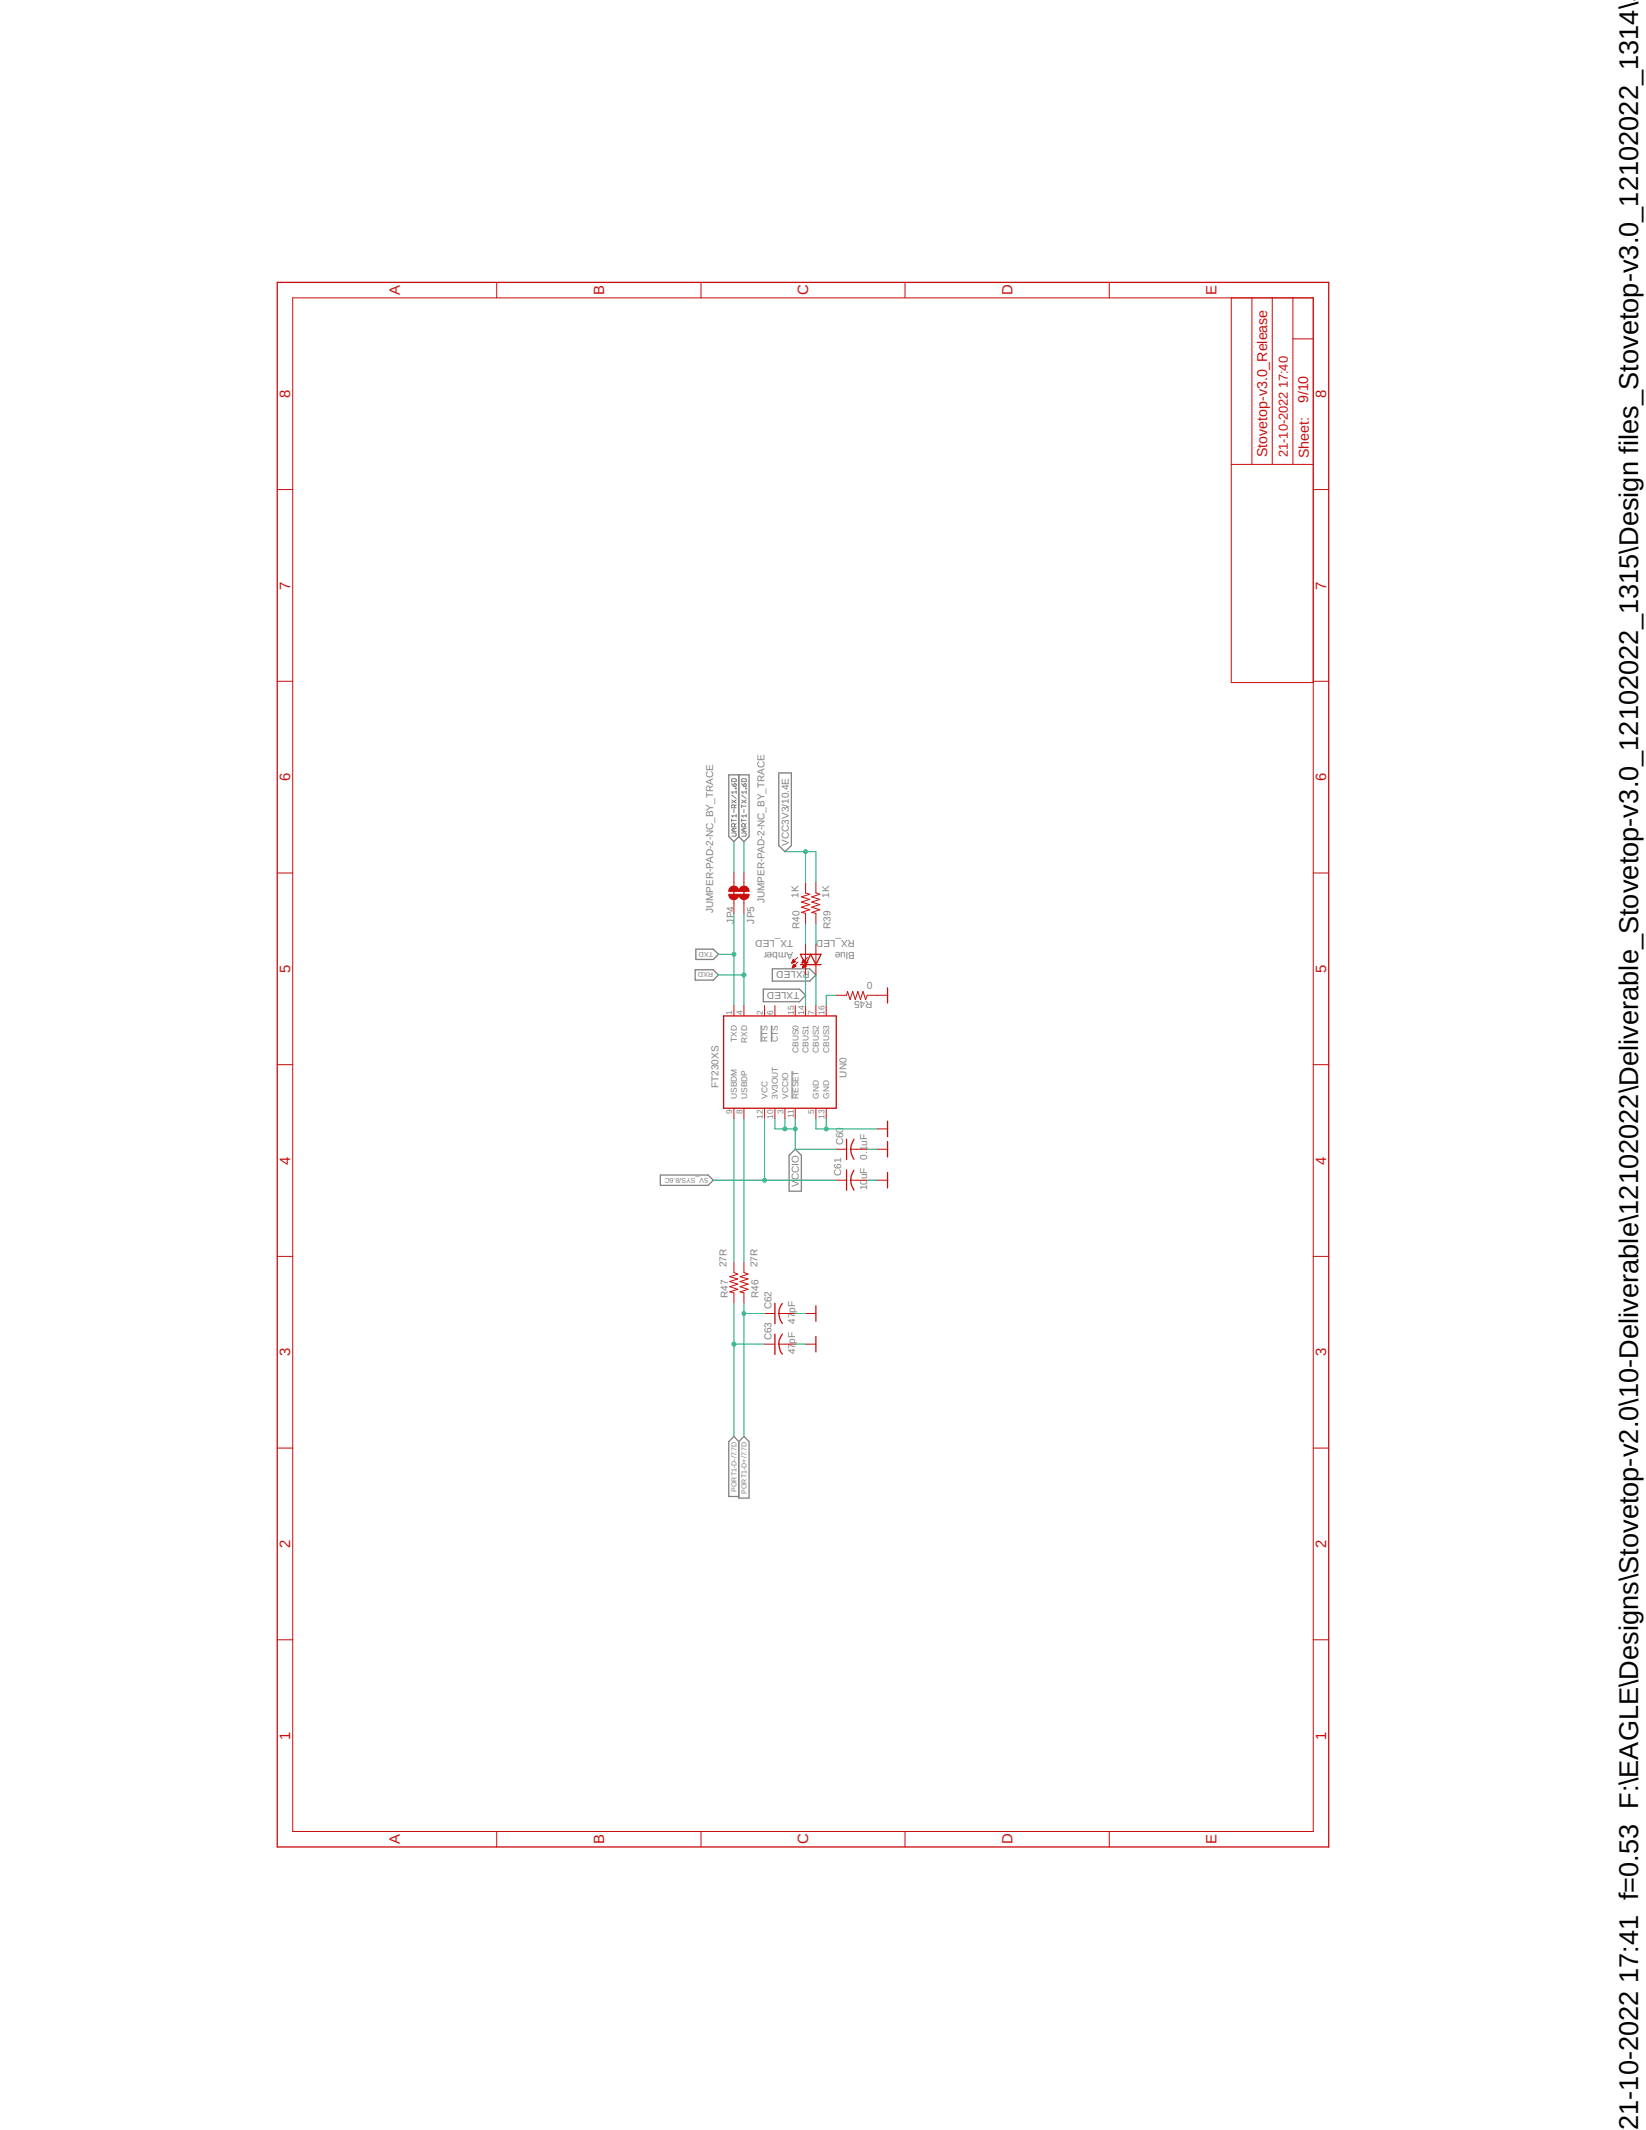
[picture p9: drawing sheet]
<svg xmlns="http://www.w3.org/2000/svg" width="216mm" height="279mm" viewBox="0 0 216 279" stroke-linecap="round" stroke-linejoin="round" font-family="sans-serif">
<path d="M36.2 36.8l138.4 205.8M174.6 36.8l-138.4 205.8" fill="none" stroke="#fff" stroke-width=".13"/>
<g fill="none" stroke="#808080" stroke-width=".13">
<path d="M96 109.3h.4l.2 .1v.2l-.2 .1h-.4M96 102.2h.1h.3h.2v.3h-.6zM96 107.4v.4M96 107.6h.6M96 104.9l.6 .4M96 104.3l.6 .4M96 102.8l.3 .4M96.3 102.9l.1-.1 .2 .1v.2l-.3 .1zM96.3 106.2v.4M96.3 108.7v.4M96.4 108.5l-.1-.5h-.2l-.1 .5h.6M96.4 106v-.3l-.3-.1-.1 .4h.6"/>
<path d="M96.4 103.4h.2v.1h-.2zM96.6 103.7v.4M96.6 106.8v.4M96.6 108.7h-.5l-.1 .1 .1 .3h.5M96.6 108l-.2 .2M96.6 107h-.6l.1 .2M96.6 105.6l-.2 .1M96.6 104.9l-.6 .4M96.6 103.9h-.6l.1 .2M97.3 109.3h.5l.1 .1-.1 .3h-.5M97.3 107.6h.6M97.3 102.2h.5l.1 .3h-.6z"/>
<path d="M97.3 105.6v.4M97.3 107.4v.4M97.3 105.7h.6M97.3 104.9l.6 .4M97.3 104.3l.6 .4M97.3 102.8l.3 .4M97.6 102.9l.2-.1 .1 .3-.3 .1zM97.6 106.2v.4M97.6 108.7v.4M97.7 108.5v-.3l-.1-.2h-.2l-.1 .2v.3h.6M97.8 103.4l.1 .1zM97.9 108.7h-.4l-.2 .1 .2 .3h.4"/>
<path d="M97.9 107h-.6l.2 .2M97.9 103.9h-.6l.2 .2M97.9 103.7v.4M97.9 106.8v.4M97.9 108l-.2 .2M97.9 104.9l-.6 .4M99.8 134.5v2.2M101.2 134.5v2.2M103.9 140.5v3.6"/>
</g>
<path d="M95.6 101.6h2.7v8.1l-.7 .7-.7-.7-.6 .7-.7-.7zM96.9 101.6v8.1M102.2 101.4h1.6v9.5l-.8 .8-.8-.8zM91.2 127.2h2.4l.6 .7-.6 .7h-2.4zM91.3 124.5h2.3l.6 .7-.6 .7h-2.3zM100.1 129.8h4.8l.8 .8-.8 .8h-4.8zM101.3 127.1h4.9l.8 .8-.8 .8h-4.9zM86.6 154.1h6.3l.7 .7-.7 .7h-6.3zM104.3 150.7l.8 .9v4.7h-1.6v-4.7zM96.9 189.1l-.6-.7-.7 .7v7.2h1.3M97.6 188.4l.7 .7v7.4h-1.4v-7.4z" fill="none" stroke="#808080" stroke-width=".17"/>
<g fill="none" stroke="#c90d0c" stroke-width=".13">
<path d="M105.7 115.8v1.3l.5 .2-1.1 .3 1.1 .4-1.1 .3 1.1 .4-1.1 .3 1.1 .3-1.1 .4 .6 .1v1.4M107 115.8v1.3l.5 .2-1 .3 1 .4-1 .3 1 .4-1 .3 1 .3-1 .4 .5 .1v1.4M103.9 126.2v.1M103.9 126.9v.1M104 126.1v.2M104 126.8v.1M104 125.9v.4M104 126.7v.2M104.1 125.9l-.3 .4M104.1 125.9l.2 .3M104.1 125.9v.3M104.1 126.6v.3"/>
<path d="M104.1 126.5v.4M104.1 126.5l.3 .2-.5 .3zM104.1 126.5v.3M104.2 126v.2M104.2 126.5v.3M104.2 126.6v.2M104.3 126.1v.1M104.3 126.6v.2M104.3 126.2l-.5 .1M104.3 126.7v.1M104.4 126.7h.1M104.6 125.6l-.8 .7"/>
<path d="M104.6 126.2l-.7 .8M105.2 126.2v.1M105.3 126.1v.2M105.3 126.8v.1M105.3 126v.3M105.3 126.7v.2M105.4 125.9v.3M105.4 126.7v.2M105.4 125.9l.3 .3-.5 .1zM105.4 126.6v.3M105.5 125.9v.3M105.5 126.5v.4"/>
<path d="M105.5 126.5l-.3 .5M105.5 126.5l.2 .2-.5 .3M105.5 126v.2M105.5 126.5v.3M105.6 126.1v.1M105.6 126.6v.2M105.7 123.9v4M105.7 126.7h.1M105.9 125.6l-.7 .7M106 126.2l-.8 .8M107 123.9v4"/>
</g>
<path d="M105 125.2h2.7l-.7 1.3-.7-1.3-.6 1.3zM105 126.5h2.7" fill="none" stroke="#c90d0c" stroke-width=".17"/>
<path d="M95.7 116.5l.2-.2 .4-.1v.7h-.7z" fill-rule="evenodd" fill="#c90d0c"/>
<path d="M95.7 116.5l.2-.2 .4-.1v.7h-.7z" fill="none" stroke="#c90d0c" stroke-width=".13"/>
<path d="M96.3 116.2a.57 .57 0 0 1 .6 .7h-.6z" fill-rule="evenodd" fill="#c90d0c"/>
<path d="M96.3 116.2a.57 .57 0 0 1 .6 .7h-.6z" fill="none" stroke="#c90d0c" stroke-width=".13"/>
<path d="M95.6 117.3h1.3a.66 .66 0 0 1-.7 .7 .66 .66 0 0 1-.6-.7z" fill-rule="evenodd" fill="#c90d0c"/>
<path d="M95.6 117.3h1.3a.66 .66 0 0 1-.7 .7 .66 .66 0 0 1-.6-.7zM96.3 114.4v1.8M96.3 118v1.8" fill="none" stroke="#c90d0c" stroke-width=".13"/>
<path d="M96.3 116.6v.9" fill="none" stroke="#c90d0c" stroke-width=".17"/>
<path d="M97.2 116.3l.4-.1v.7h-.7z" fill-rule="evenodd" fill="#c90d0c"/>
<path d="M97.2 116.3l.4-.1v.7h-.7z" fill="none" stroke="#c90d0c" stroke-width=".13"/>
<path d="M97.6 116.2a.62 .62 0 0 1 .7 .7h-.7z" fill-rule="evenodd" fill="#c90d0c"/>
<path d="M97.6 116.2a.62 .62 0 0 1 .7 .7h-.7z" fill="none" stroke="#c90d0c" stroke-width=".13"/>
<path d="M96.9 117.3h1.4a.68 .68 0 0 1-.7 .7 .68 .68 0 0 1-.7-.7z" fill-rule="evenodd" fill="#c90d0c"/>
<g fill="none" stroke="#c90d0c" stroke-width=".13">
<path d="M38.4 39.1h133.9v201.1h-133.9zM65.2 37v2.1M91.9 37v2.1M118.7 37v2.1M145.5 37v2.1M161.5 39.1v50.4h10.8M164.2 39.1v21.8M166.9 39.1v21.8M169.6 39.1v21.8M169.6 44.5h2.7M36.4 64.2h2M161.5 60.9h10.8"/>
<path d="M172.3 64.2h2M36.4 89.4h2M172.3 89.4h2M36.4 114.5h2M96.9 117.3h1.4a.68 .68 0 0 1-.7 .7 .68 .68 0 0 1-.7-.7zM97.6 114.4v1.8M97.6 118v1.8M172.3 114.5h2M36.4 139.7h2M96.3 131.9v1.4M97.6 131.9v1.4M100.3 131.9v1.4"/>
<path d="M101.6 131.9v1.4M104.3 131.9v1.4M105.7 131.9v1.4M107 131.9v1.4M108.4 131.9v1.4M109.7 130.6h1.3l.2-.6 .3 1.1 .3-1.1 .4 1.1 .3-1.1 .4 1.1 .3-1.1 .3 1.1 .2-.5h2.7M172.3 139.7h2M96.3 145.4v1.3M97.6 145.4v1.3M100.3 145.4v1.3M101.6 145.4v1.3M103 145.4v1.3"/>
<path d="M104.3 145.4v1.3M107 145.4v1.3M108.4 145.4v1.3M109.7 150.7h1.3M109.7 154.8h1.3M111.6 150.7h2.1M111.6 154.8h2.1M115.1 150.7h1.3M115.1 154.8h1.3M115.1 148.1h1.3M36.4 164.8h2M96.3 165.6v1.3l.5 .2-1.1 .4 1.1 .3-1.1 .3 1.1 .3-1.1 .4 1.1 .3-1.1 .4 .6 .1v1.3"/>
<path d="M97.6 165.6v1.3l.5 .2-1 .4 1 .3-1 .3 1 .3-1 .4 1 .3-1 .4 .5 .1v1.3M100.3 172.3h1.3M100.3 176.3h1.3M102.2 172.3h2.1M102.2 176.3h2.1M105.7 172.3h1.3M105.7 176.3h1.3M172.3 164.8h2M36.4 189.9h2M172.3 189.9h2M36.4 215.1h2M172.3 215.1h2"/>
<path d="M65.2 240.2v2.1M91.9 240.2v2.1M118.7 240.2v2.1M145.5 240.2v2.1"/>
</g>
<g fill="none" stroke="#c90d0c" stroke-width=".17">
<path d="M36.4 37h137.9v205.3h-137.9zM97.6 116.6v.9M94.9 133.3h14.8v12.1h-14.8zM116.4 129.6v2M111 149.4v2.7M111 153.5v2.6M112 149.4a2.25 2.25 0 0 0 0 2.7M112 153.5a2.25 2.25 0 0 0 0 2.6M116.4 147.1v2M116.4 149.7v2.1M116.4 153.8v2M101.6 170.9v2.8"/>
<path d="M101.6 175v2.7M102.6 171a2.08 2.08 0 0 0 0 2.6M102.6 175a2.08 2.08 0 0 0 0 2.6M107 171.3v2M107 175.3v2"/>
</g>
<path d="M107 146.7v1.4h8.1M108.4 146.7v1.4M113.7 150.7h1.4M113.7 154.8h1.4" fill="none" stroke="#0dab76" stroke-width=".13"/>
<circle cx="108.4" cy="148.1" r=".25" fill="#0dab76"/>
<g fill="none" stroke="#0dab76" stroke-width=".13">
<path d="M96.3 119.8v12.1M94.2 125.2h2.1M104.3 176.3h1.4M104.3 172.3h1.4"/>
<circle cx="108.4" cy="148.1" r=".25"/>
</g>
<circle cx="96.3" cy="125.2" r=".25" fill="#0dab76"/>
<g fill="none" stroke="#0dab76" stroke-width=".13">
<path d="M97.6 119.8v12.1M94.2 127.9h3.4"/>
<circle cx="96.3" cy="125.2" r=".25"/>
</g>
<circle cx="97.6" cy="127.9" r=".25" fill="#0dab76"/>
<g fill="none" stroke="#0dab76" stroke-width=".13">
<path d="M93.6 154.8h16.1M100.3 146.7v8.1"/>
<circle cx="97.6" cy="127.9" r=".25"/>
</g>
<circle cx="100.3" cy="154.8" r=".25" fill="#0dab76"/>
<g fill="none" stroke="#0dab76" stroke-width=".13">
<path d="M96.3 110.4v4M97.6 110.4v4M101.6 146.7v1.4h2.7v-1.4M103 146.7v1.4"/>
<circle cx="100.3" cy="154.8" r=".25"/>
</g>
<circle cx="103" cy="148.1" r=".25" fill="#0dab76"/>
<g fill="none" stroke="#0dab76" stroke-width=".13">
<path d="M104.3 148.1v2.6"/>
<circle cx="103" cy="148.1" r=".25"/>
</g>
<circle cx="104.3" cy="148.1" r=".25" fill="#0dab76"/>
<g fill="none" stroke="#0dab76" stroke-width=".13">
<path d="M103 111.7h4v4.1M105.7 111.7v4.1M105.7 121.2v2.7M105.7 127.9v4M107 121.2v2.7M107 127.9v4M109.7 130.6h-1.3v1.3M104.3 150.7h5.4"/>
<circle cx="104.3" cy="148.1" r=".25"/>
</g>
<circle cx="105.7" cy="111.7" r=".25" fill="#0dab76"/>
<g fill="none" stroke="#0dab76" stroke-width=".13">
<path d="M96.3 170.9v17.5M96.3 176.3h4"/>
<circle cx="105.7" cy="111.7" r=".25"/>
</g>
<circle cx="96.3" cy="176.3" r=".25" fill="#0dab76"/>
<g fill="none" stroke="#0dab76" stroke-width=".13">
<path d="M97.6 170.9v1.4h2.7"/>
<circle cx="96.3" cy="176.3" r=".25"/>
</g>
<circle cx="97.6" cy="172.3" r=".25" fill="#0dab76"/>
<g fill="none" stroke="#0dab76" stroke-width=".13">
<path d="M96.3 146.7v18.9M97.6 146.7v18.9M97.6 172.3v16.1"/>
<circle cx="97.6" cy="172.3" r=".25"/>
</g>
<text font-size="3.6" x="214.9" y="279.4" transform="rotate(-90 214.9 279.4)">21-10-2022 17:41 f=0.53 F:\EAGLE\Designs\Stovetop-v2.0\10-Deliverable\12102022\Deliverable_Stovetop-v3.0_12102022_1315\Design files_Stovetop-v3.0_12102022_1314\S</text>
<g font-size="1.9" fill="#c90d0c">
<text x="52.5" y="38.7" transform="rotate(-90 52.5 38.7)">A</text>
<text x="79.2" y="38.7" transform="rotate(-90 79.2 38.7)">B</text>
<text x="106" y="38.7" transform="rotate(-90 106 38.7)">C</text>
<text x="132.8" y="38.7" transform="rotate(-90 132.8 38.7)">D</text>
<text x="159.6" y="38.7" transform="rotate(-90 159.6 38.7)">E</text>
<text x="38.1" y="52.2" transform="rotate(-90 38.1 52.2)">8</text>
<text x="171.6" y="52.9" transform="rotate(-90 171.6 52.9)">9/10</text>
<text x="173.9" y="52.2" transform="rotate(-90 173.9 52.2)">8</text>
<text x="166.2" y="59.9" transform="rotate(-90 166.2 59.9)">Stovetop-v3.0_Release</text>
<text x="171.7" y="60.1" transform="rotate(-90 171.7 60.1)">Sheet:</text>
<text x="38.1" y="77.3" transform="rotate(-90 38.1 77.3)">7</text>
<text x="173.9" y="77.3" transform="rotate(-90 173.9 77.3)">7</text>
<text x="38.1" y="102.5" transform="rotate(-90 38.1 102.5)">6</text>
<text x="173.9" y="102.5" transform="rotate(-90 173.9 102.5)">6</text>
<text x="38.1" y="127.6" transform="rotate(-90 38.1 127.6)">5</text>
<text x="173.9" y="127.6" transform="rotate(-90 173.9 127.6)">5</text>
<text x="38.1" y="152.8" transform="rotate(-90 38.1 152.8)">4</text>
<text x="173.9" y="152.8" transform="rotate(-90 173.9 152.8)">4</text>
<text x="38.1" y="177.9" transform="rotate(-90 38.1 177.9)">3</text>
<text x="173.9" y="177.9" transform="rotate(-90 173.9 177.9)">3</text>
<text x="38.1" y="203.1" transform="rotate(-90 38.1 203.1)">2</text>
<text x="173.9" y="203.1" transform="rotate(-90 173.9 203.1)">2</text>
<text x="38.1" y="228.2" transform="rotate(-90 38.1 228.2)">1</text>
<text x="173.9" y="228.2" transform="rotate(-90 173.9 228.2)">1</text>
<text x="52.5" y="241.9" transform="rotate(-90 52.5 241.9)">A</text>
<text x="79.2" y="241.9" transform="rotate(-90 79.2 241.9)">B</text>
<text x="106" y="241.9" transform="rotate(-90 106 241.9)">C</text>
<text x="132.8" y="241.9" transform="rotate(-90 132.8 241.9)">D</text>
<text x="159.6" y="241.9" transform="rotate(-90 159.6 241.9)">E</text>
</g>
<text font-size="1.7" fill="#c90d0c" x="168.9" y="59.9" transform="rotate(-90 168.9 59.9)">21-10-2022 17:40</text>
<g font-size="1.3" fill="#808080">
<text x="103.5" y="110.9" transform="rotate(-90 103.5 110.9)">VCC3V3/10.4E</text>
<text x="93.6" y="119.8" transform="rotate(-90 93.6 119.8)">JUMPER-PAD-2-NC_BY_TRACE</text>
<text x="100.3" y="118.4" transform="rotate(-90 100.3 118.4)">JUMPER-PAD-2-NC_BY_TRACE</text>
<text x="104.7" y="117.8" transform="rotate(-90 104.7 117.8)">1K</text>
<text x="108.8" y="117.8" transform="rotate(-90 108.8 117.8)">1K</text>
<text x="96.3" y="121.2" transform="rotate(-90 96.3 121.2)">JP4</text>
<text x="98.9" y="121.2" transform="rotate(-90 98.9 121.2)">JP5</text>
<text x="104.1" y="124.8" transform="rotate(-180 104.1 124.8)">Amber</text>
<text x="104.1" y="123.3" transform="rotate(-180 104.1 123.3)">TX_LED</text>
<text x="104.9" y="121.8" transform="rotate(-90 104.9 121.8)">R40</text>
<text x="108.9" y="121.8" transform="rotate(-90 108.9 121.8)">R39</text>
<text x="112.1" y="124.8" transform="rotate(-180 112.1 124.8)">Blue</text>
<text x="112.1" y="123.3" transform="rotate(-180 112.1 123.3)">RX_LED</text>
<text x="104.9" y="130.1" transform="rotate(-180 104.9 130.1)">TXLED</text>
<text x="106.2" y="127.4" transform="rotate(-180 106.2 127.4)">RXLED</text>
<text x="114.4" y="128.8" transform="rotate(-180 114.4 128.8)">0</text>
<text x="114.4" y="131.4" transform="rotate(-180 114.4 131.4)">R45</text>
<text x="94.2" y="142.7" transform="rotate(-90 94.2 142.7)">FT230XS</text>
<text x="111" y="141.4" transform="rotate(-90 111 141.4)">UN0</text>
<text x="104.8" y="155.7" transform="rotate(-90 104.8 155.7)">VCCIO</text>
<text x="110.3" y="154.3" transform="rotate(-90 110.3 154.3)">C61</text>
<text x="110.6" y="150.2" transform="rotate(-90 110.6 150.2)">C60</text>
<text x="113.7" y="152.1" transform="rotate(-90 113.7 152.1)">0.1uF</text>
<text x="113.7" y="156.1" transform="rotate(-90 113.7 156.1)">10uF</text>
<text x="95.3" y="166.2" transform="rotate(-90 95.3 166.2)">27R</text>
<text x="99.4" y="166.2" transform="rotate(-90 99.4 166.2)">27R</text>
<text x="95.5" y="170.3" transform="rotate(-90 95.5 170.3)">R47</text>
<text x="99.5" y="170.3" transform="rotate(-90 99.5 170.3)">R46</text>
<text x="101.2" y="171.7" transform="rotate(-90 101.2 171.7)">C62</text>
<text x="104.3" y="173.7" transform="rotate(-90 104.3 173.7)">47pF</text>
<text x="101.2" y="175.8" transform="rotate(-90 101.2 175.8)">C63</text>
<text x="104.3" y="177.7" transform="rotate(-90 104.3 177.7)">47pF</text>
</g>
<g font-size="1.1" fill="#808080">
<text x="96.1" y="133.1" transform="rotate(-90 96.1 133.1)">1</text>
<text x="96.6" y="136.7" transform="rotate(-90 96.6 136.7)">TXD</text>
<text x="97.4" y="133.1" transform="rotate(-90 97.4 133.1)">4</text>
<text x="98" y="136.8" transform="rotate(-90 98 136.8)">RXD</text>
<text x="100.1" y="133.1" transform="rotate(-90 100.1 133.1)">2</text>
<text x="100.7" y="136.7" transform="rotate(-90 100.7 136.7)">RTS</text>
<text x="101.4" y="133.1" transform="rotate(-90 101.4 133.1)">6</text>
<text x="102" y="136.7" transform="rotate(-90 102 136.7)">CTS</text>
<text x="104.1" y="133.1" transform="rotate(-90 104.1 133.1)">15</text>
<text x="105.5" y="133.1" transform="rotate(-90 105.5 133.1)">14</text>
<text x="106.8" y="133.1" transform="rotate(-90 106.8 133.1)">7</text>
<text x="108.2" y="133.1" transform="rotate(-90 108.2 133.1)">16</text>
<text x="104.7" y="138.1" transform="rotate(-90 104.7 138.1)">CBUS0</text>
<text x="106" y="138.1" transform="rotate(-90 106 138.1)">CBUS1</text>
<text x="107.4" y="138.1" transform="rotate(-90 107.4 138.1)">CBUS2</text>
<text x="108.8" y="138.1" transform="rotate(-90 108.8 138.1)">CBUS3</text>
<text x="96.1" y="146.2" transform="rotate(-90 96.1 146.2)">9</text>
<text x="96.6" y="144.1" transform="rotate(-90 96.6 144.1)">USBDM</text>
<text x="97.4" y="146.2" transform="rotate(-90 97.4 146.2)">8</text>
<text x="98" y="144.1" transform="rotate(-90 98 144.1)">USBDP</text>
<text x="100.1" y="146.8" transform="rotate(-90 100.1 146.8)">12</text>
<text x="100.7" y="144.1" transform="rotate(-90 100.7 144.1)">VCC</text>
<text x="101.4" y="146.8" transform="rotate(-90 101.4 146.8)">10</text>
<text x="102" y="144.1" transform="rotate(-90 102 144.1)">3V3OUT</text>
<text x="102.8" y="146.2" transform="rotate(-90 102.8 146.2)">3</text>
<text x="103.4" y="144.1" transform="rotate(-90 103.4 144.1)">VCCIO</text>
<text x="104.1" y="146.7" transform="rotate(-90 104.1 146.7)">11</text>
<text x="104.7" y="144.1" transform="rotate(-90 104.7 144.1)">RESET</text>
<text x="106.8" y="146.2" transform="rotate(-90 106.8 146.2)">5</text>
<text x="107.4" y="144.1" transform="rotate(-90 107.4 144.1)">GND</text>
<text x="108.2" y="146.8" transform="rotate(-90 108.2 146.8)">13</text>
<text x="108.8" y="144.1" transform="rotate(-90 108.8 144.1)">GND</text>
</g>
<g font-size=".9" fill="#808080">
<text x="93.6" y="124.8" transform="rotate(-180 93.6 124.8)">TXD</text>
<text x="93.6" y="127.6" transform="rotate(-180 93.6 127.6)">RXD</text>
<text x="92.9" y="154.5" transform="rotate(-180 92.9 154.5)">5V_SYS/8.6C</text>
<text x="96.6" y="195.7" transform="rotate(-90 96.6 195.7)">PORT1-D-/7.7D</text>
<text x="97.9" y="196" transform="rotate(-90 97.9 196)">PORT1-D+/7.7D</text>
</g>
</svg>
